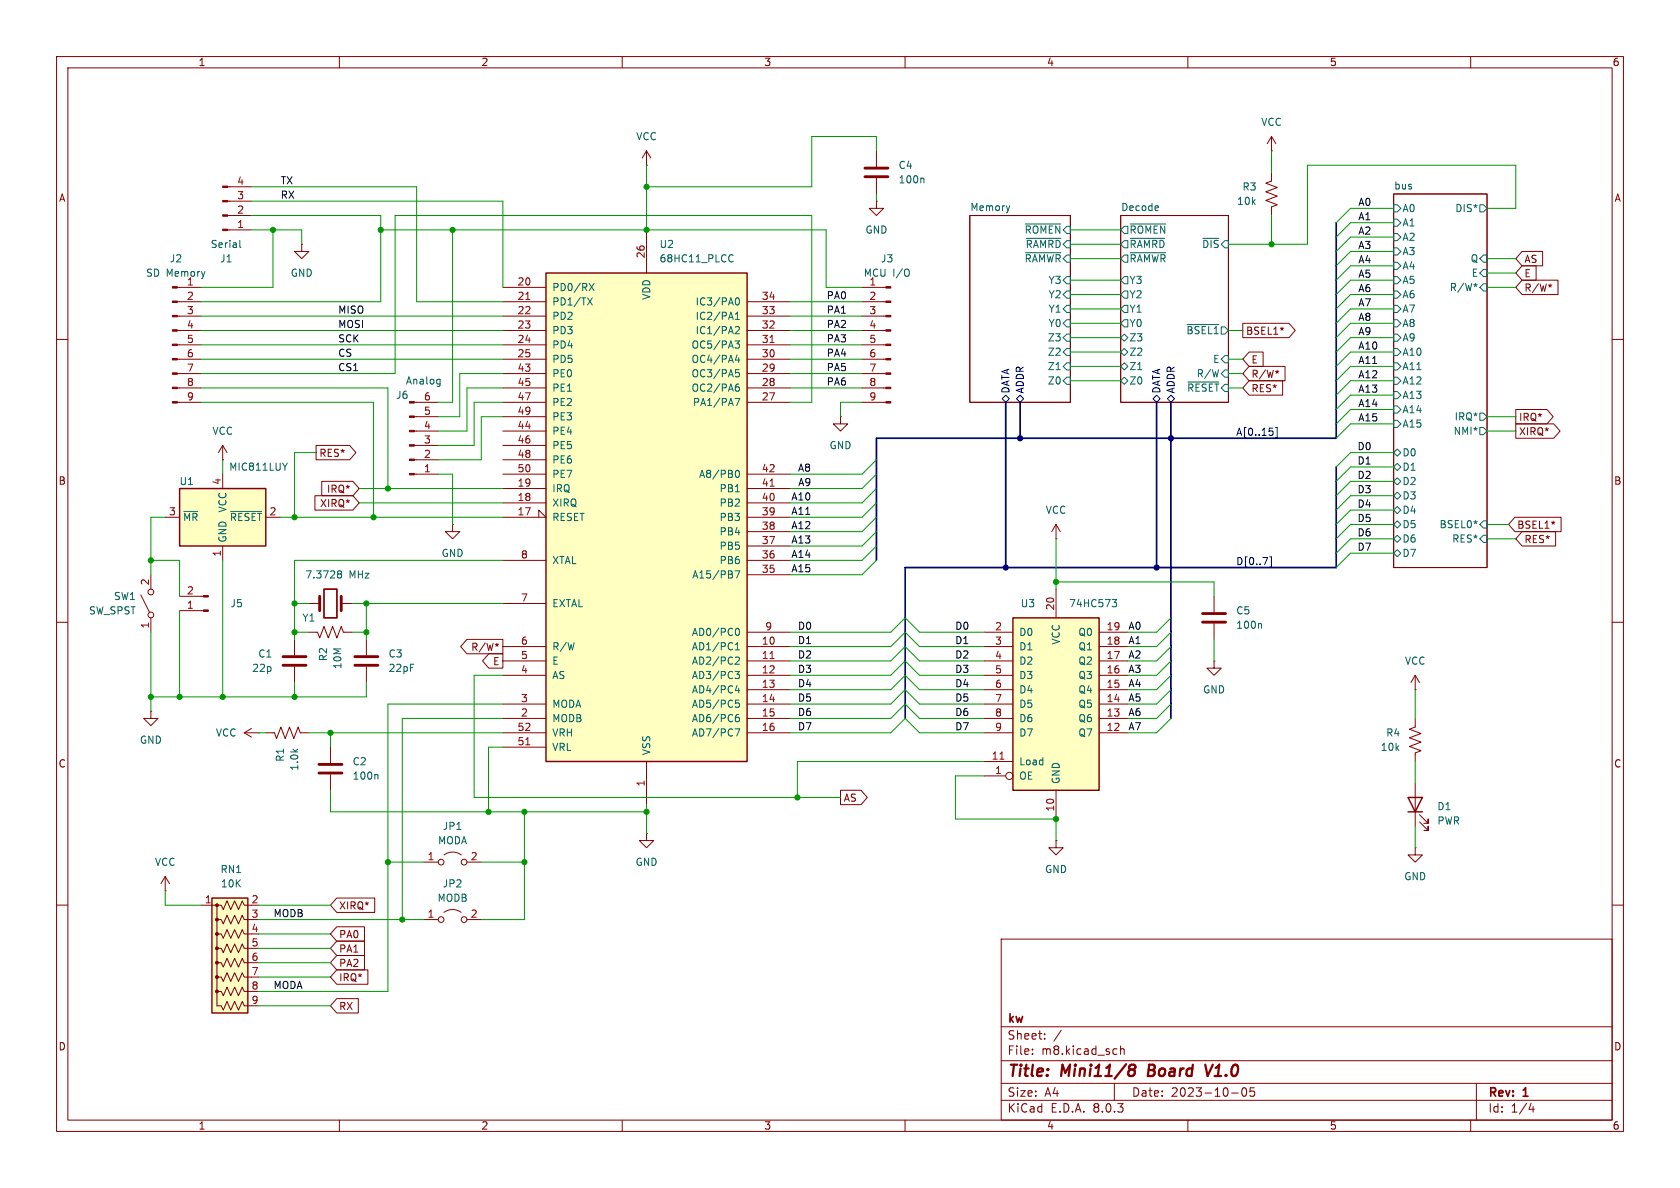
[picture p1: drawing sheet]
<svg xmlns="http://www.w3.org/2000/svg" width="297mm" height="210mm" viewBox="0 0 297 210" stroke-linecap="round" stroke-linejoin="round" font-family="sans-serif">
<g fill="none" stroke="#840000" stroke-width=".18">
<path d="M10 10h277v190h-277zM12 12h273v186h-273zM60 10v2M110 10v2M160 10v2M210 10v2M260 10v2M171.4 38.1h17.8v33h-17.8zM198.1 38.1h19.1v33h-19.1zM246.4 34.3h16.5v66h-16.5zM10 60h2M285 60h2"/>
<path d="M10 110h2M285 110h2M10 160h2M285 160h2M177 166h108v32h-108zM60 198v2M110 198v2M160 198v2M177 194.5h108M177 191.5h108M177 187.5h108M177 181.5h108"/>
<path d="M182.5 186.3v.1M182.5 185.5v.1M184.7 183.6v.1M184.7 182.8v.1M187.6 182.1l-1.3 2M197 191.5v3M197.3 185.4l.2 .1M197.5 186.3l-.2 .1M198.1 184.9v1.5M198.1 185.5l.2-.1 .4 .1v.9M210 198v2M217.7 193.2h1.2"/>
<path d="M219.7 192.4l.2-.1a.81 .81 0 0 1 .6 .6 .81 .81 0 0 1-.3 .8l-.2 .1a.81 .81 0 0 1-.3-1.4zM221.7 192.3h-.7v.7l.2-.1h.5l.1 .3-.1 .5-.2 .1-.5-.1M260 198v2M261 191.5v6.5M270.7 195l-.4 1.1h.9M271 195.6v1"/>
</g>
<path d="M199.7 188.4a.64 .64 0 0 1 1 0v.3l-.4 .4M199.7 189l.2 .1M199.9 189.1h.4M199.9 189.1l-.2 .1M200.3 189.1l.3 .2a.67 .67 0 0 1-.1 .7 .67 .67 0 0 1-.7 .2M203.2 188.2l-.3 2h.8M213.1 188.2l.4 2 .9-2" fill="none" stroke="#840000" stroke-width=".4"/>
<path d="M177.2 70.5l.6-.6 .6 .6-.6 .6zM179.7 70.5l.6-.6 .7 .6-.7 .6zM203.8 70.5l.7-.6 .6 .6-.6 .6zM206.4 70.5l.6-.6 .6 .6-.6 .6z" fill="none" stroke="#000084" stroke-width=".18"/>
<g fill="none" stroke="#006464" stroke-width=".18">
<path d="M178.5 36.4l-.3 .8M181.3 39.6h6.2M199.8 39.6h6.3M204.8 36.4v.3l-.6 .1M246.4 36.2h.6l.6 .6-.6 .7h-.6zM246.4 38.7h.6l.6 .7-.6 .6h-.6zM261.6 36.2h.7l.6 .6-.6 .7h-.7zM181.3 44.7h6.2M181.4 42.1h6.1M188.6 56.5h.6v1.3h-.6l-.6-.6zM188.6 54h.6v1.2h-.6l-.6-.6zM188.6 51.4h.6v1.3h-.6l-.6-.6z"/>
<path d="M188.6 59.1h.6v1.2h-.6l-.6-.6zM188.6 48.9h.6v1.3h-.6l-.6-.7zM198.1 59.7l.7-.6 .6 .6-.6 .6zM198.1 45.7l.7-.6h.6v1.3h-.6zM198.1 40.6l.7-.6h.6v1.3h-.6zM198.1 57.2l.7-.7h.6v1.3h-.6zM198.1 49.5l.7-.6h.6v1.3h-.6zM198.8 42.5h.6v1.3h-.6l-.7-.6zM198.8 54h.6v1.2h-.6l-.7-.6zM198.8 51.4h.6v1.3h-.6l-.7-.6zM199.8 42.1h6.1M199.8 44.7h6.3"/>
<path d="M209.9 57.4h5.6M212.7 42.1h2.8M246.4 48.9h.6l.6 .6-.6 .7h-.6zM246.4 51.4h.6l.6 .7-.6 .6h-.6zM246.4 54h.6l.6 .6-.6 .6h-.6zM246.4 56.5h.6l.6 .7-.6 .6h-.6zM246.4 59.1h.6l.6 .6-.6 .6h-.6zM246.4 46.4h.6l.6 .6-.6 .6h-.6zM246.4 43.8h.6l.6 .7-.6 .6h-.6zM246.4 41.3h.6l.6 .6-.6 .6h-.6zM261.1 50.3l-.3 .1 .2 .3M262.3 50.2h.6v1.2h-.6l-.7-.6z"/>
<path d="M262.3 47.6h.6v1.3h-.6l-.7-.6zM262.3 45.1h.6v1.3h-.6l-.7-.7zM188.6 61.6h.6v1.3h-.6l-.6-.7zM188.6 66.7h.6v1.2h-.6l-.6-.6zM188.6 64.1h.6v1.3h-.6l-.6-.6zM198.1 67.3l.7-.6 .6 .6-.6 .6zM198.1 64.8l.7-.7 .6 .7-.6 .6zM198.1 62.2l.7-.6 .6 .6-.6 .7zM210 67.5h5.5M215.9 66l.6-.6h.7v1.3h-.7zM216.5 62.9h.7v1.2h-.7l-.6-.6zM246.4 74.3h.6l.6 .6-.6 .7h-.6z"/>
<path d="M246.4 69.2h.6l.6 .7-.6 .6h-.6zM246.4 66.7h.6l.6 .6-.6 .6h-.6zM246.4 71.8h.6l.6 .6-.6 .6h-.6zM246.4 61.6h.6l.6 .6-.6 .7h-.6zM246.4 64.1h.6l.6 .7-.6 .6h-.6zM261.6 75.6h.7l.6 .6-.6 .6h-.7zM261.6 73h.7l.6 .7-.6 .6h-.7zM246.4 97.8l.6-.6 .6 .6-.6 .6zM246.4 82.6l.6-.7 .6 .7-.6 .6zM246.4 80l.6-.6 .6 .6-.6 .6zM246.4 85.1l.6-.6 .6 .6-.6 .6zM246.4 95.3l.6-.7 .6 .7-.6 .6z"/>
<path d="M246.4 90.2l.6-.7 .6 .7-.6 .6zM246.4 92.7l.6-.6 .6 .6-.6 .6zM246.4 87.6l.6-.6 .6 .6-.6 .7zM261.1 92.2l-.3 .1M262.3 94.6h.6v1.3h-.6l-.7-.6zM262.3 92.1h.6v1.2h-.6l-.7-.6z"/>
</g>
<path d="M31.7 86.4h15.3v10.1h-15.3z" fill="#ffffc2"/>
<path d="M31.7 86.4h15.3v10.1h-15.3zM248.9 141h2.6l-1.3 2.5zM248.9 143.5h2.6" fill="none" stroke="#840000" stroke-width=".25"/>
<g fill="none" stroke="#840000" stroke-width=".18">
<path d="M154.9 26.7v2.8M154.9 31.5v2.8M224.8 30.5v1.5l-1 .4 2 .7-2 .8 2 .8-2 .7 2 .8-1 .4v1.5M31.3 58.4h4.3M31.3 55.9h4.3M31.3 53.3h4.3M31.3 50.8h4.3M31.3 71.1h4.3M31.3 68.6h4.3M31.3 66h4.3M31.3 63.5h4.3M31.3 61h4.3"/>
<path d="M29.2 91.4h2.5M39.4 83.8v2.6M39.4 96.5v2.6M47 91.4h2.5M186.7 95.3h.1M186.7 92.7l-.8 1.3M186.7 92.7v2.6M186.7 92.7l.8 1.3M24.9 105.2l1.5 3M26.7 101.6v2.5M26.7 109.2v2.6M31.7 105.4h4.3"/>
<path d="M31.7 108h4.3M250.2 127v1.5l-1 .4 2 .8-2 .7 2 .8-2 .8 2 .7-1 .4v1.5M250.2 138.4v7.7M250.2 149.9v1.2h1.3l-1.3 1.3-1.3-1.3h1.3M250.2 149.9h.1M251 145.3l1.5 1.5v-.7v.7h-.8M251 144l1.5 1.5v-.7v.7h-.8M74.9 162.6h2.6M78.5 161.3a2.54 2.54 0 0 1 3 0M82.5 162.6h2.6"/>
<circle cx="26.7" cy="108.7" r=".51"/>
<circle cx="26.7" cy="104.6" r=".51"/>
<circle cx="78" cy="162.6" r=".51"/>
<circle cx="82" cy="162.6" r=".51"/>
</g>
<path d="M163.2 31.5l.1 .2v.6M32.5 90.4h2.5M40.8 90.4h5.5M50.8 81.9l-.4 .6" fill="none" stroke="#006464" stroke-width=".18"/>
<path d="M152.9 31.2h4.1M152.9 29.7h4.1" fill="none" stroke="#840000" stroke-width=".51"/>
<g fill="#840000" stroke="#840000" stroke-width=".18">
<path d="M30.5 71h.8v.2h-.8z"/>
<path d="M30.5 68.5h.8v.2h-.8z"/>
<path d="M30.5 65.9h.8v.3h-.8z"/>
<path d="M30.5 63.4h.8v.2h-.8z"/>
<path d="M30.5 60.8h.8v.3h-.8z"/>
<path d="M30.5 58.3h.8v.2h-.8z"/>
<path d="M30.5 55.8h.8v.2h-.8z"/>
<path d="M30.5 53.2h.8v.3h-.8z"/>
<path d="M30.5 50.7h.8v.2h-.8z"/>
<path d="M36 105.3h.8v.2h-.8z"/>
<path d="M36 107.8h.8v.3h-.8z"/>
</g>
<path d="M179.1 109.2h15.2v30.5h-15.2z" fill="#ffffc2"/>
<path d="M179.1 109.2h15.2v30.5h-15.2z" fill="none" stroke="#840000" stroke-width=".25"/>
<g fill="none" stroke="#840000" stroke-width=".18">
<path d="M154.9 35.6v1.2h1.3l-1.3 1.3-1.2-1.3h1.2M154.9 35.6h.1M39.4 78.7l-.8 1.3M39.4 78.7v2.6M39.4 78.7l.7 1.3M39.4 81.3h.1M174 119.4h5.1M174 116.8h5.1M174 114.3h5.1M174 111.8h5.1M186.7 104.1v5.1M194.3 119.4h5.1"/>
<path d="M194.3 116.8h5.1M194.3 114.3h5.1M194.3 111.8h5.1M47 129.5h1.5l.4 1.1 .8-2.1 .7 2.1 .8-2.1 .7 2.1 .8-2.1 .4 1h1.5M58.4 132.1v2.8M58.4 136.9v2.8M174 137.2h3.8M174 134.6h5.1M174 129.5h5.1M174 127h5.1M174 124.5h5.1M174 121.9h5.1"/>
<path d="M186.7 139.7v5.1M194.3 129.5h5.1M194.3 127h5.1M194.3 124.5h5.1M194.3 121.9h5.1M114.3 147.3v1.3h1.3l-1.3 1.3-1.3-1.3h1.3M114.3 147.3h.1"/>
<circle cx="178.4" cy="137.2" r=".63"/>
</g>
<path d="M176.8 134.2h.7" fill="none" stroke="#a90000" stroke-width=".18"/>
<path d="M196.6 106h.8l-.4 .5 .3 .1 .1 .4-.2 .3h-.4M66.6 136.9l.2 .2v.6" fill="none" stroke="#006464" stroke-width=".18"/>
<path d="M56.4 136.7h4.1M56.4 135.1h4.1" fill="none" stroke="#840000" stroke-width=".51"/>
<path d="M96.5 48.3h35.6v86.3h-35.6z" fill="#ffffc2"/>
<path d="M96.5 48.3h35.6v86.3h-35.6z" fill="none" stroke="#840000" stroke-width=".25"/>
<g fill="none" stroke="#840000" stroke-width=".18">
<path d="M40.2 33h4.2M40.2 35.6h4.2M40.2 38.1h4.2M114.3 29.2h.1M114.3 26.7v2.5M114.3 26.7l-.8 1.2M114.3 26.7l.8 1.2M224.8 26.7h.1M224.8 24.1l-.8 1.3M224.8 24.1v2.6M224.8 24.1l.8 1.3M40.2 40.6h4.2"/>
<path d="M53.3 43.2v1.3h1.3l-1.3 1.2-1.2-1.2h1.2M53.3 43.2h.1M88.9 50.8h7.6M88.9 53.3h7.6M88.9 55.9h7.6M88.9 58.4h7.6M114.3 40.6v7.7M132.1 53.3h7.6M132.1 55.9h7.6M132.1 58.4h7.6M73.3 71.1h4.2M73.3 76.2h4.2"/>
<path d="M73.3 78.7h4.2M73.3 73.7h4.2M88.9 61h7.6M88.9 63.5h7.6M88.9 71.1h7.6M88.9 68.6h7.6M88.9 66h7.6M88.9 76.2h7.6M88.9 78.7h7.6M88.9 73.7h7.6M132.1 61h7.6M132.1 63.5h7.6"/>
<path d="M132.1 71.1h7.6M132.1 68.6h7.6M132.1 66h7.6M73.3 83.8h4.2M73.3 81.3h4.2M88.9 91.4h7.6l-1.3-1.2v1.2M88.9 88.9h7.6M88.9 86.4h7.6M88.9 99.1h7.6M88.9 83.8h7.6M88.9 81.3h7.6M132.1 91.4h7.6"/>
<path d="M132.1 88.9h7.6M132.1 86.4h7.6M132.1 99.1h7.6M132.1 96.5h7.6M132.1 94h7.6M132.1 83.8h7.6M88.9 114.3h7.6M88.9 116.8h7.6M88.9 119.4h7.6M88.9 106.7h7.6M132.1 114.3h7.6M132.1 116.8h7.6"/>
<path d="M132.1 119.4h7.6M132.1 101.6h7.6M132.1 111.8h7.6M88.9 124.5h7.6M88.9 127h7.6M88.9 129.5h7.6M88.9 132.1h7.6M114.3 134.6v7.6M132.1 121.9h7.6M132.1 124.5h7.6M132.1 127h7.6M132.1 129.5h7.6"/>
<path d="M186.7 148.6v1.3h1.3l-1.3 1.2-1.3-1.2h1.3M186.7 148.6h.1"/>
</g>
<g fill="none" stroke="#006464" stroke-width=".18">
<path d="M42.4 42.5v1.1l.2 .2M103.9 52.6l.8 1.3M104.2 50.1l.8 1.3M104.7 52.6l-.8 1.3M105 50.1l-.8 1.3M129.1 45.1l.3-.1 .2 .2M129.6 46.2l-.2 .1-.3-.1M130 55.6l.4-.4v1.3M130 53.1l.1-.3 .2-.2a.68 .68 0 0 1 .4 .7 .68 .68 0 0 1-.4 .6l-.2-.1-.1-.4M130 57.9l.5-.2 .2 .4-.8 .9h.8M130 56.5h.7M77.4 67l.4 .1"/>
<path d="M77.8 67.8l-.4 .1M77.8 67v1.1l-.2 .2M129.9 60.3h.8l-.4 .5 .4 .1v.4l-.2 .2h-.4M129.9 70.4h.9l-.6 1.3M130.1 65.9l.4-.1 .2 .3-.1 .5h-.5M130.1 65.3h.6M130.1 68.4h.4l.2 .2-.1 .5h-.5M130.3 62.7l-.3 1h.8M130.6 63.2v.9M130.6 67.9l-.4 .1-.1 .2M130 83.6l.1-.3 .2-.2a.68 .68 0 0 1 .4 .7 .68 .68 0 0 1-.4 .6l-.2-.1-.1-.4M129.9 118.7h.8l-.4 .5 .4 .1v.4l-.2 .3h-.4"/>
<path d="M129.9 100.9h.9l-.6 1.3M130 114.9h.7M130 114l.4-.4v1.3M130.1 116.2l.4-.1 .2 .4-.8 .9h.8M130.1 111.2l.2-.1a.68 .68 0 0 1 .4 .6 .68 .68 0 0 1-.4 .6l-.2-.1M129.9 128.8h.9l-.6 1.3M130.1 124.3h.4l.2 .2-.1 .5h-.5M130.1 123.8h.6M130.1 126.9l.4-.1 .2 .2-.1 .5h-.5M130.3 121.2l-.3 .9h.8M130.6 121.7v.8M130.6 126.3l-.4 .1-.1 .2"/>
</g>
<path d="M93 52.9h.7M136.1 60.5h.8M136.1 85.9h.8M136.1 116.4h.8M93 131.7h.7" fill="none" stroke="#a90000" stroke-width=".18"/>
<g fill="#840000" stroke="#840000" stroke-width=".18">
<path d="M39.4 32.9h.8v.2h-.8z"/>
<path d="M39.4 35.4h.8v.3h-.8z"/>
<path d="M39.4 38h.8v.2h-.8z"/>
<path d="M39.4 40.5h.8v.3h-.8z"/>
<path d="M72.4 71h.9v.2h-.9z"/>
<path d="M72.4 73.5h.9v.3h-.9z"/>
<path d="M72.4 76.1h.9v.2h-.9z"/>
<path d="M72.4 78.6h.9v.3h-.9z"/>
<path d="M72.4 81.2h.9v.2h-.9z"/>
<path d="M72.4 83.7h.9v.2h-.9z"/>
</g>
<path d="M37.5 158.8h6.3v20.3h-6.3z" fill="#ffffc2"/>
<path d="M37.5 158.8h6.3v20.3h-6.3z" fill="none" stroke="#840000" stroke-width=".25"/>
<g fill="#840000" stroke="#840000" stroke-width=".18">
<path d="M156.6 71h.9v.2h-.9z"/>
<path d="M156.6 68.5h.9v.2h-.9z"/>
<path d="M156.6 65.9h.9v.3h-.9z"/>
<path d="M156.6 63.4h.9v.2h-.9z"/>
<path d="M156.6 60.8h.9v.3h-.9z"/>
<path d="M156.6 58.3h.9v.2h-.9z"/>
<path d="M156.6 55.8h.9v.2h-.9z"/>
<path d="M156.6 53.2h.9v.3h-.9z"/>
<path d="M156.6 50.7h.9v.2h-.9z"/>
<circle cx="38.4" cy="160" r=".25"/>
<circle cx="38.4" cy="162.6" r=".25"/>
<circle cx="38.4" cy="165.1" r=".25"/>
<circle cx="38.4" cy="167.6" r=".25"/>
<circle cx="38.4" cy="170.2" r=".25"/>
<circle cx="38.4" cy="172.7" r=".25"/>
<circle cx="38.4" cy="175.3" r=".25"/>
</g>
<g fill="none" stroke="#840000" stroke-width=".18">
<path d="M152.4 58.4h4.2M152.4 55.9h4.2M152.4 53.3h4.2M152.4 50.8h4.2M219.7 57.1h8.2l1.1 1.3-1.1 1.3h-8.2zM226.9 58l-.3 .1M269.1 44.4h3.6v2.6h-3.6l-1.1-1.3zM269.1 49.5h6.3v2.6h-6.3l-1.1-1.3zM269.1 47h2.5v2.5h-2.5l-1.1-1.2zM274.3 50.4l-.3 .1 .2 .2M55.9 78.7h5.9l1.1 1.3-1.1 1.3h-5.9zM148.6 73.7v1.2h1.3l-1.3 1.3-1.3-1.3h1.3"/>
<path d="M148.6 73.7h.1M152.4 71.1h4.2M152.4 68.6h4.2M152.4 66h4.2M152.4 63.5h4.2M152.4 61h4.2M220.8 64.8h6.4v2.5h-6.4l-1.1-1.3zM220.8 62.2h2.5v2.6h-2.5l-1.1-1.3zM220.8 67.3h6v2.6h-6l-1.1-1.3zM226.1 65.6l-.3 .1 .2 .3M268 72.4h5.5l1.1 1.3-1.1 1.2h-5.5zM268 74.9h6.7l1.1 1.3-1.1 1.3h-6.7z"/>
<path d="M55.7 87.6h6.7l1.1 1.3-1.1 1.3h-6.7zM56.9 85.1h5.5l1.1 1.3-1.1 1.2h-5.5zM80 92.7v1.3h1.3l-1.3 1.3-1.3-1.3h1.3M80 92.7h.1M267.8 91.4h8.2v2.6h-8.2l-1.1-1.3zM269.1 94h5.9v2.5h-5.9l-1.1-1.2zM274.9 92.3l-.3 .1M52.1 113v2.8M52.1 117.9v2.8M54.6 111.8h1.5l.4 1 .8-2.1 .7 2.1 .8-2.1 .8 2.1 .7-2.1 .4 1.1h1.5M54.6 106.7h1.9M60.3 106.7h1.9"/>
<path d="M64.8 113v2.8M64.8 117.9v2.8M82.5 113h6.4v2.6h-6.4l-1.1-1.3zM86.4 115.6h2.5v2.5h-2.5l-1.1-1.3zM88.1 113.9l-.3 .1 .2 .2M214.6 116.8v1.3h1.3l-1.3 1.3-1.2-1.3h1.2M214.6 116.8h.1M214.6 105.4v2.8M214.6 110.2v2.8M250.2 119.4l-.8 1.3M250.2 119.4v2.5M250.2 119.4l.8 1.3"/>
<path d="M26.7 125.7v1.3h1.2l-1.2 1.3-1.3-1.3h1.3M26.7 125.7h.1M43.2 129.5l1.2 .8M43.2 129.5h2.5M44.4 128.8l-1.2 .7M45.7 129.5h.1M148.6 139.7h3.6l1.1 1.3-1.1 1.2h-3.6zM250.2 121.9h.1M29.2 157.5h.1M29.2 154.9l-.8 1.3M29.2 154.9v2.6M29.2 154.9l.8 1.3"/>
<path d="M59.5 158.7h6.7v2.6h-6.7l-1.1-1.3zM74.9 152.4h2.6M78.5 151.1a2.54 2.54 0 0 1 3 0M82.5 152.4h2.6M35.6 160h2.5M38.4 162.6h.7l.4 .7 .6-1.5 .7 1.5 .7-1.5 .7 1.5 .6-1.5 .4 .8h1.2M38.4 165.1h.7l.4 .8 .6-1.6 .7 1.6 .7-1.6 .7 1.6 .6-1.6 .4 .8h1.2M38.4 167.6h.7l.4 .8 .6-1.5 .7 1.5 .7-1.5 .7 1.5 .6-1.5 .4 .7h1.2M38.4 170.2h.7l.4 .7 .6-1.5 .7 1.5 .7-1.5 .7 1.5 .6-1.5 .4 .8h1.2M38.4 172.7h.7l.4 .8 .6-1.5 .7 1.5 .7-1.5 .7 1.5 .6-1.5 .4 .7h1.2M38.4 175.3h.7l.4 .7 .6-1.5 .7 1.5 .7-1.5 .7 1.5 .6-1.5 .4 .8h1.2M44.4 160h-1.2l-.4-.7-.6 1.5-.7-1.5-.7 1.5-.7-1.5-.6 1.5-.4-.8h-.7v17.8h.7l.4 .8 .6-1.6 .7 1.6 .7-1.6 .7 1.6 .6-1.6 .4 .8h1.2"/>
<path d="M59.5 166.4h4.9v2.5h-4.9l-1.1-1.3zM59.5 163.8h4.9v2.6h-4.9l-1.1-1.3zM59.5 171.4h5.5v2.6h-5.5l-1.1-1.3zM59.5 176.5h3.8v2.6h-3.8l-1.1-1.3zM59.5 168.9h4.9v2.6h-4.9l-1.1-1.3z"/>
<circle cx="78" cy="152.4" r=".51"/>
<circle cx="82" cy="152.4" r=".51"/>
</g>
<path d="M50 117.6h4.1M50 116.1h4.1M56.5 105.4v2.6M60.3 105.4v2.6M62.7 117.6h4.1M62.7 116.1h4.1M212.6 110h4.1M212.6 108.5h4.1" fill="none" stroke="#840000" stroke-width=".51"/>
<path d="M57.3 104.1h2.3v5.1h-2.3z" fill="none" stroke="#840000" stroke-width=".3"/>
<path d="M160.7 47.8v.9M59.8 101.4l.1 .1M59.8 101l.3-.1 .2 .1 .1 .2-.3 .3M59.9 101.5h.2M59.9 101.5h-.1M60.1 101.5l.3 .2-.1 .4-.2 .1-.3-.1M222.8 110.2l.2 .2v.7" fill="none" stroke="#006464" stroke-width=".18"/>
<path d="M225 76.3v.5M225.5 75.6h.3v1.8h-.3M224.5 98.4h.3v1.8h-.3" fill="none" stroke="#000084" stroke-width=".18"/>
<path d="M236.2 39.4v38.1h-81.3v21.6M177.8 71.1v29.2M180.3 71.1v6.4M204.5 71.1v29.2M207 71.1v55.9M236.2 82.6v17.7h-76.2v26.7" fill="none" stroke="#000084" stroke-width=".3"/>
<g fill="none" stroke="#009600" stroke-width=".18">
<path d="M44.4 35.6h44.5v15.2M44.4 33h29.3v20.3h15.2M44.4 38.1h22.9v15.2h-31.7M114.3 29.2v11.4M154.9 26.7v-2.6h-11.4v8.9h-29.2M154.9 34.3v1.3M224.8 26.7v3.8M224.8 38.1v5.1M246.4 36.8h-7.6l-2.6 2.6M246.4 39.4h-7.6l-2.6 2.5M262.9 36.8h5.1v-7.6h-36.9v14h-13.9M35.6 55.9h53.3"/>
<path d="M35.6 58.4h53.3M44.4 40.6h8.9v2.6M48.3 40.6v10.2h-12.7M67.3 40.6h78.7v10.2h6.4M80 40.6v30.5h-2.5M139.7 55.9h12.7M139.7 53.3h12.7M139.7 58.4h12.7M189.2 40.6h8.9M189.2 43.2h8.9M189.2 45.7h8.9M189.2 54.6h8.9"/>
<path d="M189.2 57.2h8.9M189.2 59.7h8.9M189.2 52.1h8.9M189.2 49.5h8.9M217.2 58.4h2.5M246.4 54.6h-7.6l-2.6 2.6M246.4 57.2h-7.6l-2.6 2.5M246.4 59.7h-7.6l-2.6 2.5M246.4 52.1h-7.6l-2.6 2.5M246.4 49.5h-7.6l-2.6 2.6M246.4 47h-7.6l-2.6 2.5M246.4 44.5h-7.6l-2.6 2.5"/>
<path d="M246.4 41.9h-7.6l-2.6 2.6M262.9 50.8h5.1M262.9 45.7h5.1M262.9 48.3h5.1M35.6 71.1h30.4v20.3M35.6 66h34.2v-27.9h73.7v33h-3.8M35.6 61h53.3M35.6 68.6h33v17.8M35.6 63.5h53.3M88.9 71.1h-5.1v7.6h-6.3M88.9 73.7h-3.8v7.6h-7.6M88.9 68.6h-6.4v7.6h-5"/>
<path d="M88.9 66h-7.6v7.7h-3.8M139.7 61h12.7M139.7 66h12.7M139.7 68.6h12.7M139.7 63.5h12.7M152.4 71.1h-3.8v2.6M189.2 64.8h8.9M189.2 62.2h8.9M189.2 67.3h8.9M217.2 66h2.5M217.2 68.6h2.5M217.2 63.5h2.5"/>
<path d="M246.4 72.4h-7.6l-2.6 2.5M246.4 64.8h-7.6l-2.6 2.5M246.4 62.2h-7.6l-2.6 2.6M246.4 67.3h-7.6l-2.6 2.6M246.4 69.9h-7.6l-2.6 2.5M246.4 74.9h-7.6l-2.6 2.6M262.9 76.2h5.1M262.9 73.7h5.1M26.7 99.1h5v6.3M29.2 91.4h-2.5v10.2M39.4 81.3v2.5M39.4 99.1v24.1"/>
<path d="M49.5 91.4h39.4M55.9 80h-3.8v11.4M63.5 88.9h25.4M63.5 86.4h25.4M77.5 83.8h2.5v8.9M88.9 99.1h-36.8v13.9M154.9 86.4l-2.5 2.5h-12.7M154.9 94l-2.5 2.5h-12.7M154.9 88.9l-2.5 2.5h-12.7M154.9 91.4l-2.5 2.6h-12.7M154.9 99.1l-2.5 2.5h-12.7M154.9 96.5l-2.5 2.6h-12.7"/>
<path d="M154.9 83.8l-2.5 2.6h-12.7M154.9 81.3l-2.5 2.5h-12.7M186.7 95.3v8.8M246.4 80h-7.6l-2.6 2.6M246.4 92.7h-7.6l-2.6 2.6M246.4 82.6h-7.6l-2.6 2.5M246.4 85.1h-7.6l-2.6 2.5M246.4 87.6h-7.6l-2.6 2.6M246.4 90.2h-7.6l-2.6 2.5M246.4 95.3h-7.6l-2.6 2.5M246.4 97.8h-7.6l-2.6 2.5M262.9 92.7h3.8"/>
<path d="M262.9 95.3h5.1M26.7 111.8v13.9M31.7 108v15.2M52.1 111.8h2.5M52.1 106.7h2.5M62.2 111.8h2.6M62.2 106.7h26.7M64.8 106.7v6.3M88.9 119.4h-5.1v21.6h64.8M139.7 114.3h17.8l2.5-2.5 2.6 2.5h11.4M139.7 111.8h17.8l2.5-2.6 2.6 2.6h11.4M139.7 116.8h17.8l2.5-2.5 2.6 2.5h11.4"/>
<path d="M139.7 119.4h17.8l2.5-2.6 2.6 2.6h11.4M186.7 102.9h27.9v2.5M207 119.4l-2.5 2.5h-5.1M207 111.8l-2.5 2.5h-5.1M207 109.2l-2.5 2.6h-5.1M207 114.3l-2.5 2.5h-5.1M207 116.8l-2.5 2.6h-5.1M214.6 113v3.8M45.7 129.5h1.3M52.1 120.7v2.5M54.6 129.5h34.3M58.4 139.7v3.8h55.9"/>
<path d="M58.4 129.5v2.6M64.8 120.7v2.5h-38.1M88.9 124.5h-20.3v50.8h-22.9M88.9 127h-17.8v35.6M88.9 132.1h-2.5v11.4M139.7 121.9h17.8l2.5-2.5 2.6 2.5h11.4M139.7 124.5h17.8l2.5-2.6 2.6 2.6h11.4M139.7 127h17.8l2.5-2.5 2.6 2.5h11.4M139.7 129.5h17.8l2.5-2.5 2.6 2.5h11.4M174 134.6h-33v6.4M174 137.2h-5.1v7.6h17.8v3.8M207 121.9l-2.5 2.6h-5.1"/>
<path d="M207 124.5l-2.5 2.5h-5.1M207 127l-2.5 2.5h-5.1M250.2 121.9v5.1M250.2 134.6v3.8M29.2 157.5v2.5h6.4M68.6 152.4h6.3M85.1 152.4h7.6M92.7 143.5v19.1h-7.6M114.3 142.2v5.1M250.2 146.1v3.8M45.7 162.6h29.2M45.7 177.8h12.7"/>
<path d="M45.7 165.1h12.7M45.7 167.6h12.7M45.7 170.2h12.7M45.7 160h12.7M45.7 172.7h12.7"/>
</g>
<g fill="#009600" stroke="#009600" stroke-width=".18">
<circle cx="80" cy="40.6" r=".46"/>
<circle cx="67.3" cy="40.6" r=".46"/>
<circle cx="48.3" cy="40.6" r=".46"/>
<circle cx="52.1" cy="91.4" r=".46"/>
<circle cx="64.8" cy="106.7" r=".46"/>
<circle cx="66" cy="91.4" r=".46"/>
<circle cx="52.1" cy="106.7" r=".46"/>
<circle cx="68.6" cy="86.4" r=".46"/>
<circle cx="114.3" cy="40.6" r=".46"/>
<circle cx="114.3" cy="33" r=".46"/>
<circle cx="224.8" cy="43.2" r=".46"/>
<circle cx="186.7" cy="102.9" r=".46"/>
<circle cx="186.7" cy="144.8" r=".46"/>
<circle cx="141" cy="141" r=".46"/>
<circle cx="114.3" cy="143.5" r=".46"/>
<circle cx="86.4" cy="143.5" r=".46"/>
<circle cx="71.1" cy="162.6" r=".46"/>
<circle cx="68.6" cy="152.4" r=".46"/>
<circle cx="92.7" cy="152.4" r=".46"/>
<circle cx="92.7" cy="143.5" r=".46"/>
<circle cx="39.4" cy="123.2" r=".46"/>
<circle cx="26.7" cy="99.1" r=".46"/>
<circle cx="26.7" cy="123.2" r=".46"/>
<circle cx="31.7" cy="123.2" r=".46"/>
<circle cx="64.8" cy="111.8" r=".46"/>
<circle cx="52.1" cy="111.8" r=".46"/>
<circle cx="52.1" cy="123.2" r=".46"/>
<circle cx="58.4" cy="129.5" r=".46"/>
</g>
<g fill="#000084" stroke="#000084" stroke-width=".18">
<circle cx="177.8" cy="100.3" r=".46"/>
<circle cx="207" cy="77.5" r=".46"/>
<circle cx="204.5" cy="100.3" r=".46"/>
<circle cx="180.3" cy="77.5" r=".46"/>
</g>
<g font-size="2.8" fill="#840000">
<text x="178" y="190.9">Title:</text>
<text x="187.7" y="190.9">Mini11/8</text>
<text x="203.8" y="190.9">Board</text>
<text x="214.8" y="190.9">V1.0</text>
</g>
<g font-size="2.1" fill="#840000">
<text x="178" y="184">Sheet:</text>
<text x="178" y="181.2">kw</text>
<text x="178" y="186.7">File:</text>
<text x="184.1" y="186.7">m8.kicad_sch</text>
<text x="178" y="196.9">KiCad</text>
<text x="178" y="194.1">Size:</text>
<text x="184.7" y="194.1">A4</text>
<text x="185.7" y="196.9">E.D.A.</text>
<text x="193.3" y="196.9">8.0.3</text>
<text x="200" y="194.1">Date:</text>
<text x="207" y="194.1">2023-10-05</text>
<text x="263" y="194.3">Rev:</text>
<text x="263" y="196.9">Id:</text>
<text x="267.1" y="196.9">1/4</text>
<text x="269.4" y="194.3">1</text>
</g>
<g font-size="1.8" fill="#840000">
<text x="35" y="11.9">1</text>
<text x="85" y="11.9">2</text>
<text x="135" y="11.9">3</text>
<text x="185" y="11.9">4</text>
<text x="235" y="11.9">5</text>
<text x="285" y="11.9">6</text>
<text x="10.3" y="35.9">A</text>
<text x="285.3" y="35.9">A</text>
<text x="269.4" y="46.7">AS</text>
<text x="269.4" y="51.8">R/W*</text>
<text x="269.4" y="49.2">E</text>
<text x="220.2" y="59.4">BSEL1*</text>
<text x="221.1" y="64.5">E</text>
<text x="221.1" y="67">R/W*</text>
<text x="221.1" y="69.5">RES*</text>
<text x="268.4" y="74.6">IRQ*</text>
<text x="268.4" y="77.2">XIRQ*</text>
<text x="56.4" y="81">RES*</text>
<text x="10.3" y="85.9">B</text>
<text x="56.5" y="89.9">XIRQ*</text>
<text x="57.7" y="87.3">IRQ*</text>
<text x="285.3" y="85.9">B</text>
<text x="268.1" y="93.7">BSEL1*</text>
<text x="269.4" y="96.2">RES*</text>
<text x="83.2" y="115.3">R/W*</text>
<text x="87.1" y="117.8">E</text>
<text x="10.3" y="135.9">C</text>
<text x="285.3" y="135.9">C</text>
<text x="149.1" y="141.9">AS</text>
<text x="59.8" y="161">XIRQ*</text>
<text x="59.8" y="166.1">PA0</text>
<text x="59.8" y="168.6">PA1</text>
<text x="59.8" y="173.7">IRQ*</text>
<text x="59.8" y="171.1">PA2</text>
<text x="59.8" y="178.8">RX</text>
<text x="10.3" y="185.9">D</text>
<text x="285.3" y="185.9">D</text>
<text x="35" y="199.9">1</text>
<text x="85" y="199.9">2</text>
<text x="135" y="199.9">3</text>
<text x="185" y="199.9">4</text>
<text x="235" y="199.9">5</text>
<text x="285" y="199.9">6</text>
</g>
<g font-size="1.8" fill="#006464">
<text x="222.9" y="22.5">VCC</text>
<text x="112.4" y="25">VCC</text>
<text x="158.8" y="30.1">C4</text>
<text x="158.8" y="32.6">100n</text>
<text x="219.6" y="33.9">R3</text>
<text x="246.4" y="33.6">bus</text>
<text x="152.9" y="41.5">GND</text>
<text x="171.4" y="37.4">Memory</text>
<text x="181" y="41.5">~{ROMEN}</text>
<text x="198.1" y="37.4">Decode</text>
<text x="199.6" y="41.5">~{ROMEN}</text>
<text x="218.6" y="36.4">10k</text>
<text x="247.8" y="37.7">A0</text>
<text x="247.8" y="40.2">A1</text>
<text x="257.2" y="37.7">DIS*</text>
<text x="29.9" y="46.6">J2</text>
<text x="37.2" y="44">Serial</text>
<text x="38.8" y="46.6">J1</text>
<text x="116.5" y="44">U2</text>
<text x="116.5" y="46.6">68HC11_PLCC</text>
<text x="155.7" y="46.6">J3</text>
<text x="181" y="46.6">~{RAMWR}</text>
<text x="181.2" y="44">~{RAMRD}</text>
<text x="199.6" y="46.6">~{RAMWR}</text>
<text x="199.6" y="44">~{RAMRD}</text>
<text x="212.4" y="44">~{DIS}</text>
<text x="247.8" y="47.9">A4</text>
<text x="247.8" y="45.3">A3</text>
<text x="247.8" y="42.8">A2</text>
<text x="259.9" y="46.6">Q</text>
<text x="25.7" y="49.1">SD Memory</text>
<text x="32.9" y="50.5">1</text>
<text x="51.3" y="49.1">GND</text>
<text x="97.5" y="51.7">PD0/RX</text>
<text x="115.2" y="53.1" transform="rotate(-90 115.2 53.1)">VDD</text>
<text x="152.6" y="49.1">MCU I/O</text>
<text x="153.6" y="50.5">1</text>
<text x="185.3" y="52.9">Y2</text>
<text x="185.3" y="50.4">Y3</text>
<text x="199.6" y="52.9">Y2</text>
<text x="199.6" y="50.4">Y3</text>
<text x="247.8" y="50.4">A5</text>
<text x="247.8" y="52.9">A6</text>
<text x="256.2" y="51.7">R/W*</text>
<text x="260.1" y="49.1">E</text>
<text x="97.5" y="54.2">PD1/TX</text>
<text x="97.5" y="56.7">PD2</text>
<text x="97.5" y="59.3">PD3</text>
<text x="122.9" y="59.3">IC1/PA2</text>
<text x="122.9" y="56.7">IC2/PA1</text>
<text x="122.9" y="54.2">IC3/PA0</text>
<text x="185.3" y="58">Y0</text>
<text x="185.3" y="55.5">Y1</text>
<text x="199.6" y="58">Y0</text>
<text x="199.6" y="55.5">Y1</text>
<text x="209.6" y="59.3">~{BSEL1}</text>
<text x="247.8" y="55.5">A7</text>
<text x="247.8" y="58">A8</text>
<text x="97.5" y="61.8">PD4</text>
<text x="97.5" y="64.4">PD5</text>
<text x="122.2" y="64.4">OC4/PA4</text>
<text x="122.2" y="61.8">OC5/PA3</text>
<text x="185.1" y="63.1">Z2</text>
<text x="185.1" y="65.6">Z1</text>
<text x="185.1" y="60.6">Z3</text>
<text x="199.6" y="65.6">Z1</text>
<text x="199.6" y="63.1">Z2</text>
<text x="199.6" y="60.6">Z3</text>
<text x="214.4" y="64.4">E</text>
<text x="247.8" y="60.6">A9</text>
<text x="247.8" y="63.1">A10</text>
<text x="247.8" y="65.6">A11</text>
<text x="69.9" y="70.7">J6</text>
<text x="71.7" y="68.2">Analog</text>
<text x="97.5" y="66.9">PE0</text>
<text x="97.5" y="69.4">PE1</text>
<text x="97.5" y="72">PE2</text>
<text x="122.2" y="69.4">OC2/PA6</text>
<text x="122.2" y="66.9">OC3/PA5</text>
<text x="122.4" y="72">PA1/PA7</text>
<text x="185.1" y="68.2">Z0</text>
<text x="199.6" y="68.2">Z0</text>
<text x="209.8" y="69.4">~{RESET}</text>
<text x="211.5" y="66.9">R/W</text>
<text x="247.8" y="70.7">A13</text>
<text x="247.8" y="68.2">A12</text>
<text x="37.5" y="77.1">VCC</text>
<text x="97.5" y="77.1">PE4</text>
<text x="97.5" y="74.5">PE3</text>
<text x="247.8" y="75.8">A15</text>
<text x="247.8" y="73.3">A14</text>
<text x="256.9" y="77.1">NMI*</text>
<text x="257.1" y="74.5">IRQ*</text>
<text x="40.4" y="83.4">MIC811LUY</text>
<text x="97.5" y="79.6">PE5</text>
<text x="97.5" y="82.1">PE6</text>
<text x="146.6" y="79.6">GND</text>
<text x="247.8" y="83.4">D1</text>
<text x="247.8" y="80.9">D0</text>
<text x="31.6" y="86">U1</text>
<text x="97.5" y="89.8">XIRQ</text>
<text x="97.5" y="87.2">IRQ</text>
<text x="97.5" y="84.7">PE7</text>
<text x="123.5" y="84.7">A8/PB0</text>
<text x="127.1" y="89.8">PB2</text>
<text x="127.1" y="87.2">PB1</text>
<text x="247.8" y="86">D2</text>
<text x="247.8" y="88.5">D3</text>
<text x="32.3" y="92.3">~{MR}</text>
<text x="40.2" y="90.7" transform="rotate(-90 40.2 90.7)">VCC</text>
<text x="40.5" y="92.3">~{RESET}</text>
<text x="97.5" y="92.3">RESET</text>
<text x="127.1" y="94.8">PB4</text>
<text x="127.1" y="92.3">PB3</text>
<text x="184.8" y="91">VCC</text>
<text x="247.8" y="91">D4</text>
<text x="247.8" y="93.6">D5</text>
<text x="254.4" y="93.6">BSEL0*</text>
<text x="40.2" y="96" transform="rotate(-90 40.2 96)">GND</text>
<text x="78" y="98.7">GND</text>
<text x="97.5" y="99.9">XTAL</text>
<text x="127.1" y="99.9">PB6</text>
<text x="127.1" y="97.4">PB5</text>
<text x="247.8" y="98.7">D7</text>
<text x="247.8" y="96.1">D6</text>
<text x="256.6" y="96.1">RES*</text>
<text x="20" y="106.3">SW1</text>
<text x="40.6" y="107.5">J5</text>
<text x="53.9" y="102.5">7.3728</text>
<text x="61.7" y="102.5">MHz</text>
<text x="97.5" y="107.5">EXTAL</text>
<text x="122.3" y="102.5">A15/PB7</text>
<text x="180.3" y="107.5">U3</text>
<text x="188.9" y="107.5">74HC573</text>
<text x="15.6" y="108.8">SW_SPST</text>
<text x="53.4" y="110.1">Y1</text>
<text x="122.2" y="112.6">AD0/PC0</text>
<text x="180.1" y="112.6">D0</text>
<text x="190.6" y="112.6">Q0</text>
<text x="218.4" y="108.8">C5</text>
<text x="218.4" y="111.4">100n</text>
<text x="44.5" y="119">22p</text>
<text x="45.6" y="116.4">C1</text>
<text x="58" y="117" transform="rotate(-90 58 117)">R2</text>
<text x="60.6" y="118.4" transform="rotate(-90 60.6 118.4)">10M</text>
<text x="68.6" y="116.4">C3</text>
<text x="68.6" y="119">22pF</text>
<text x="97.5" y="117.7">E</text>
<text x="97.5" y="115.2">R/W</text>
<text x="122.2" y="115.2">AD1/PC1</text>
<text x="122.2" y="117.7">AD2/PC2</text>
<text x="180.1" y="115.2">D1</text>
<text x="180.1" y="117.7">D2</text>
<text x="187.6" y="114.1" transform="rotate(-90 187.6 114.1)">VCC</text>
<text x="190.6" y="117.7">Q2</text>
<text x="190.6" y="115.2">Q1</text>
<text x="248.3" y="117.7">VCC</text>
<text x="97.5" y="125.3">MODA</text>
<text x="97.5" y="120.2">AS</text>
<text x="122.2" y="120.2">AD3/PC3</text>
<text x="122.2" y="122.8">AD4/PC4</text>
<text x="122.2" y="125.3">AD5/PC5</text>
<text x="180.1" y="120.2">D3</text>
<text x="180.1" y="122.8">D4</text>
<text x="180.1" y="125.3">D5</text>
<text x="190.6" y="125.3">Q5</text>
<text x="190.6" y="122.8">Q4</text>
<text x="190.6" y="120.2">Q3</text>
<text x="212.6" y="122.8">GND</text>
<text x="24.6" y="131.7">GND</text>
<text x="38.1" y="130.4">VCC</text>
<text x="97.5" y="127.9">MODB</text>
<text x="97.5" y="130.4">VRH</text>
<text x="122.2" y="127.9">AD6/PC6</text>
<text x="122.2" y="130.4">AD7/PC7</text>
<text x="180.1" y="127.9">D6</text>
<text x="180.1" y="130.4">D7</text>
<text x="190.6" y="130.4">Q7</text>
<text x="190.6" y="127.9">Q6</text>
<text x="245" y="130.4">R4</text>
<text x="50.4" y="134.8" transform="rotate(-90 50.4 134.8)">R1</text>
<text x="52.9" y="136.3" transform="rotate(-90 52.9 136.3)">1.0k</text>
<text x="62.2" y="135.5">C2</text>
<text x="97.5" y="132.9">VRL</text>
<text x="115.2" y="133.6" transform="rotate(-90 115.2 133.6)">VSS</text>
<text x="180.1" y="135.5">Load</text>
<text x="244" y="132.9">10k</text>
<text x="62.2" y="138">100n</text>
<text x="180.1" y="138">OE</text>
<text x="187.6" y="138.7" transform="rotate(-90 187.6 138.7)">GND</text>
<text x="254" y="143.4">D1</text>
<text x="77.3" y="149.5">MODA</text>
<text x="78.2" y="146.9">JP1</text>
<text x="254" y="146">PWR</text>
<text x="27.3" y="153.3">VCC</text>
<text x="38.9" y="154.5">RN1</text>
<text x="112.3" y="153.3">GND</text>
<text x="184.7" y="154.5">GND</text>
<text x="248.2" y="155.8">GND</text>
<text x="38.9" y="157.1">10K</text>
<text x="77.2" y="159.6">MODB</text>
<text x="78.2" y="157.1">JP2</text>
</g>
<g font-size="1.8" fill="#a90000">
<text x="41.8" y="35.3">3</text>
<text x="41.8" y="32.8">4</text>
<text x="41.8" y="40.4">1</text>
<text x="41.8" y="37.8">2</text>
<text x="114" y="45.8" transform="rotate(-90 114 45.8)">26</text>
<text x="32.9" y="53.1">2</text>
<text x="91.4" y="50.5">20</text>
<text x="91.4" y="53.1">21</text>
<text x="134.6" y="53.1">34</text>
<text x="153.6" y="53.1">2</text>
<text x="32.9" y="55.6">3</text>
<text x="32.9" y="58.2">4</text>
<text x="91.4" y="55.6">22</text>
<text x="91.4" y="58.2">23</text>
<text x="134.6" y="58.2">32</text>
<text x="134.6" y="55.6">33</text>
<text x="153.6" y="55.6">3</text>
<text x="153.6" y="58.2">4</text>
<text x="32.9" y="60.7">5</text>
<text x="32.9" y="63.2">6</text>
<text x="32.9" y="65.8">7</text>
<text x="91.4" y="60.7">24</text>
<text x="91.4" y="63.2">25</text>
<text x="91.4" y="65.8">43</text>
<text x="134.6" y="65.8">29</text>
<text x="134.6" y="63.2">30</text>
<text x="134.6" y="60.7">31</text>
<text x="153.6" y="60.7">5</text>
<text x="153.6" y="63.2">6</text>
<text x="153.6" y="65.8">7</text>
<text x="32.9" y="68.3">8</text>
<text x="32.9" y="70.9">9</text>
<text x="74.9" y="70.9">6</text>
<text x="91.4" y="68.3">45</text>
<text x="91.4" y="70.9">47</text>
<text x="134.6" y="70.9">27</text>
<text x="134.6" y="68.3">28</text>
<text x="153.6" y="68.3">8</text>
<text x="153.6" y="70.9">9</text>
<text x="74.9" y="75.9">4</text>
<text x="74.9" y="73.4">5</text>
<text x="91.4" y="75.9">44</text>
<text x="91.4" y="73.4">49</text>
<text x="74.9" y="83.6">1</text>
<text x="74.9" y="81">2</text>
<text x="74.9" y="78.5">3</text>
<text x="91.4" y="78.5">46</text>
<text x="91.4" y="81">48</text>
<text x="91.4" y="83.6">50</text>
<text x="134.6" y="83.6">42</text>
<text x="39.1" y="85.8" transform="rotate(-90 39.1 85.8)">4</text>
<text x="91.4" y="88.6">18</text>
<text x="91.4" y="86.1">19</text>
<text x="134.6" y="88.6">40</text>
<text x="134.6" y="86.1">41</text>
<text x="29.8" y="91.2">3</text>
<text x="47.6" y="91.2">2</text>
<text x="91.4" y="91.2">17</text>
<text x="134.6" y="93.7">38</text>
<text x="134.6" y="91.2">39</text>
<text x="39.1" y="98.5" transform="rotate(-90 39.1 98.5)">1</text>
<text x="92" y="98.8">8</text>
<text x="134.6" y="101.3">35</text>
<text x="134.6" y="98.8">36</text>
<text x="134.6" y="96.3">37</text>
<text x="26.4" y="103.6" transform="rotate(-90 26.4 103.6)">2</text>
<text x="32.9" y="107.7">1</text>
<text x="32.9" y="105.2">2</text>
<text x="92" y="106.4">7</text>
<text x="186.4" y="108" transform="rotate(-90 186.4 108)">20</text>
<text x="26.4" y="111.2" transform="rotate(-90 26.4 111.2)">1</text>
<text x="135.2" y="111.5">9</text>
<text x="175.8" y="111.5">2</text>
<text x="195.5" y="111.5">19</text>
<text x="92" y="119.1">4</text>
<text x="92" y="116.6">5</text>
<text x="92" y="114">6</text>
<text x="134.6" y="114">10</text>
<text x="134.6" y="116.6">11</text>
<text x="134.6" y="119.1">12</text>
<text x="175.8" y="114">3</text>
<text x="175.8" y="116.6">4</text>
<text x="175.8" y="119.1">5</text>
<text x="195.5" y="119.1">16</text>
<text x="195.5" y="116.6">17</text>
<text x="195.5" y="114">18</text>
<text x="92" y="124.2">3</text>
<text x="134.6" y="121.7">13</text>
<text x="134.6" y="124.2">14</text>
<text x="175.8" y="121.7">6</text>
<text x="175.8" y="124.2">7</text>
<text x="195.5" y="124.2">14</text>
<text x="195.5" y="121.7">15</text>
<text x="91.4" y="131.8">51</text>
<text x="91.4" y="129.3">52</text>
<text x="92" y="126.7">2</text>
<text x="134.6" y="126.7">15</text>
<text x="134.6" y="129.3">16</text>
<text x="175.8" y="126.7">8</text>
<text x="175.8" y="129.3">9</text>
<text x="195.5" y="129.3">12</text>
<text x="195.5" y="126.7">13</text>
<text x="175.2" y="134.4">11</text>
<text x="175.8" y="136.9">1</text>
<text x="114" y="139.1" transform="rotate(-90 114 139.1)">1</text>
<text x="186.4" y="143.6" transform="rotate(-90 186.4 143.6)">10</text>
<text x="75.5" y="152.1">1</text>
<text x="83.1" y="152.1">2</text>
<text x="36.1" y="159.8">1</text>
<text x="44.4" y="159.8">2</text>
<text x="44.4" y="162.3">3</text>
<text x="44.4" y="164.8">4</text>
<text x="44.4" y="167.4">5</text>
<text x="75.5" y="162.3">1</text>
<text x="83.1" y="162.3">2</text>
<text x="44.4" y="169.9">6</text>
<text x="44.4" y="172.5">7</text>
<text x="44.4" y="175">8</text>
<text x="44.4" y="177.5">9</text>
</g>
<g font-size="1.8" fill="#0f0f0f">
<text x="49.5" y="35.2">RX</text>
<text x="49.5" y="32.7">TX</text>
<text x="240" y="39">A1</text>
<text x="240" y="36.5">A0</text>
<text x="240" y="41.6">A2</text>
<text x="240" y="46.6">A4</text>
<text x="240" y="44.1">A3</text>
<text x="146" y="53">PA0</text>
<text x="240" y="51.7">A6</text>
<text x="240" y="49.2">A5</text>
<text x="59.7" y="58.1">MOSI</text>
<text x="59.7" y="55.5">MISO</text>
<text x="146" y="55.5">PA1</text>
<text x="146" y="58.1">PA2</text>
<text x="240" y="59.3">A9</text>
<text x="240" y="56.8">A8</text>
<text x="240" y="54.3">A7</text>
<text x="59.7" y="60.6">SCK</text>
<text x="59.7" y="65.7">CS1</text>
<text x="59.7" y="63.2">CS</text>
<text x="146" y="65.7">PA5</text>
<text x="146" y="63.2">PA4</text>
<text x="146" y="60.6">PA3</text>
<text x="240" y="61.9">A10</text>
<text x="240" y="64.4">A11</text>
<text x="146" y="68.2">PA6</text>
<text x="240" y="67">A12</text>
<text x="240" y="69.5">A13</text>
<text x="240" y="74.6">A15</text>
<text x="240" y="72">A14</text>
<text x="141" y="83.5">A8</text>
<text x="239.9" y="79.7">D0</text>
<text x="239.9" y="82.2">D1</text>
<text x="139.8" y="88.6">A10</text>
<text x="141" y="86">A9</text>
<text x="239.9" y="84.7">D2</text>
<text x="239.9" y="89.8">D4</text>
<text x="239.9" y="87.3">D3</text>
<text x="139.8" y="91.1">A11</text>
<text x="139.8" y="93.6">A12</text>
<text x="239.9" y="92.4">D5</text>
<text x="239.9" y="94.9">D6</text>
<text x="139.8" y="96.2">A13</text>
<text x="139.8" y="98.7">A14</text>
<text x="139.8" y="101.3">A15</text>
<text x="239.9" y="97.4">D7</text>
<text x="141" y="114">D1</text>
<text x="141" y="111.4">D0</text>
<text x="168.8" y="111.4">D0</text>
<text x="168.8" y="114">D1</text>
<text x="199.4" y="111.4">A0</text>
<text x="199.4" y="114">A1</text>
<text x="141" y="116.5">D2</text>
<text x="141" y="119">D3</text>
<text x="168.8" y="119">D3</text>
<text x="168.8" y="116.5">D2</text>
<text x="199.4" y="116.5">A2</text>
<text x="199.4" y="119">A3</text>
<text x="141" y="121.6">D4</text>
<text x="141" y="124.1">D5</text>
<text x="168.8" y="124.1">D5</text>
<text x="168.8" y="121.6">D4</text>
<text x="199.4" y="124.1">A5</text>
<text x="199.4" y="121.6">A4</text>
<text x="141" y="126.7">D6</text>
<text x="141" y="129.2">D7</text>
<text x="168.8" y="126.7">D6</text>
<text x="168.8" y="129.2">D7</text>
<text x="199.4" y="129.2">A7</text>
<text x="199.4" y="126.7">A6</text>
<text x="48.3" y="162.2">MODB</text>
<text x="48.3" y="174.9">MODA</text>
</g>
<g font-size="1.8" fill="#000084">
<text x="178.7" y="69.7" transform="rotate(-90 178.7 69.7)">DATA</text>
<text x="181.2" y="69.7" transform="rotate(-90 181.2 69.7)">ADDR</text>
<text x="205.3" y="69.7" transform="rotate(-90 205.3 69.7)">DATA</text>
<text x="207.9" y="69.7" transform="rotate(-90 207.9 69.7)">ADDR</text>
<text x="218.4" y="77.1">A[0..15]</text>
<text x="218.4" y="100">D[0..7]</text>
</g>
</svg>
